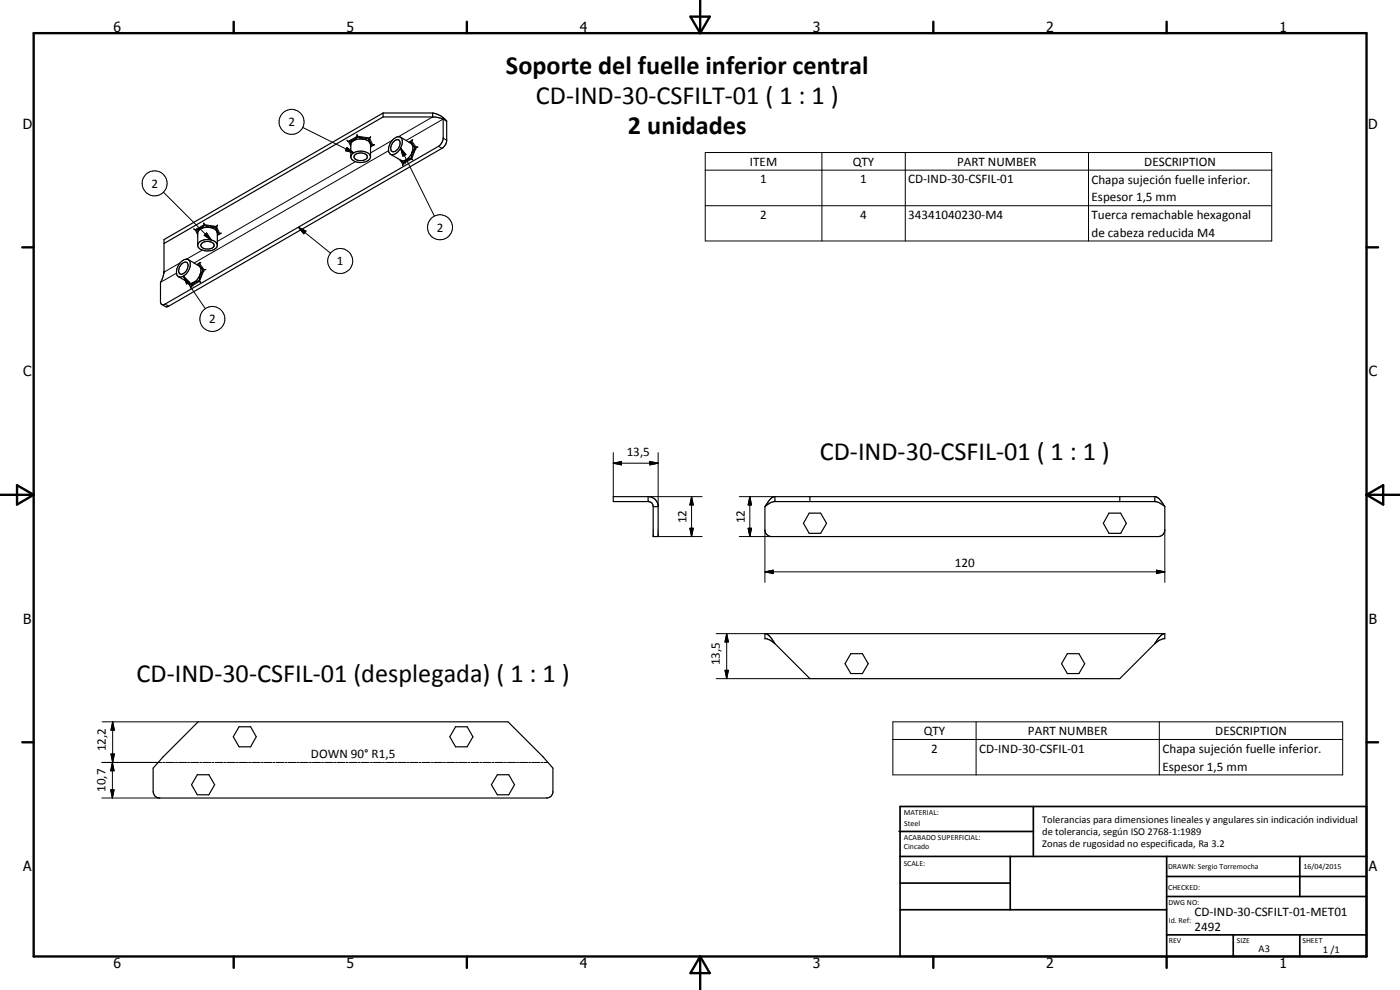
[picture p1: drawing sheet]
<svg xmlns="http://www.w3.org/2000/svg" width="420mm" height="297mm" viewBox="0 0 420 297" stroke-linecap="round" stroke-linejoin="round" font-family="sans-serif">
<g fill="#000">
<circle cx="104.9" cy="42.2" r=".18"/>
<circle cx="105.4" cy="42" r=".18"/>
<circle cx="110.8" cy="41.4" r=".18"/>
<circle cx="121.1" cy="49.1" r=".18"/>
<circle cx="121.6" cy="48.8" r=".18"/>
<circle cx="124.8" cy="44.4" r=".18"/>
<circle cx="59" cy="68.7" r=".18"/>
<circle cx="59.4" cy="68.5" r=".18"/>
<circle cx="64.8" cy="67.9" r=".18"/>
<circle cx="57.5" cy="85.8" r=".18"/>
<circle cx="57.9" cy="85.5" r=".18"/>
<circle cx="61.2" cy="81.2" r=".18"/>
</g>
<g fill="none" stroke="#000" stroke-width=".35">
<path d="M115 35.1h15.3l2.7 .6M115 33.9l-65.8 38v9.9M115 35.1l-65.8 38M115 33.9v1.2M115 33.9h14.8M129.8 33.9l2.3 .8 2 1.7M129.8 33.9v1.2M133 35.7v6a3.6 3.6 0 0 1-1.4 2.2l-82 47.3-.8 .2-.3-.1-.3-.6v-6l.7-1.6 .3-1.8M133 35.7l1.1 .7M134.1 36.4v5.9l-.3 1-1.1 1.2-82.3 47.5h-.6l-1.2-.6M104.1 42.1l.5 .3M105.2 42.3v1.1"/>
<path d="M105.2 44.4l.1 .1M105.2 43.4l.1 .2M105.3 43.4v3.6M105.7 46.1a4.2 4.2 0 0 1 5.3 .4 1.56 1.56 0 0 1-1.5 2.1 3.3 3.3 0 0 1-4.2-1.5zM106.1 42.2l-.6 .5-.2 .7M106.1 42.2l-.9 .1M106.6 46.4a2.53 2.53 0 0 1 3.6 .5 1.39 1.39 0 0 1-1.5 1.3h-1a1.11 1.11 0 0 1-1.2-.5 1.11 1.11 0 0 1 .1-1.3zM107.1 41.2l-1.9 1.1M107.1 41.2l-1 1M107.1 40.3l.2 .6M107.7 41.1l-.6 .1M107.7 41.1l2.6 .4"/>
<path d="M107.7 41.1l1.3 .6M109 41.7h-1.5l-1.4 .5M109 41.7l1.3 .5 .6 .5M110.3 41.5l.4 .3M110.3 41.5l-1.3 .2M110.7 41.8l.7 1.5M110.7 41.8l.3 .9M110.9 42.7l.3 .5M111.2 43.2v3.8M111.2 43.2l.2 .1M111.2 41l-.3 .4M111.4 43.3l-.2 .4"/>
<path d="M112.2 43.5l-1 .6M112.3 43.5l-.4 .1M112.3 43.3v.2M117.2 46.3l3.2 1.8 .7 .2 .8-.3M118.1 41.7a1.47 1.47 0 0 1 1.3-.7 1.47 1.47 0 0 1 1.3 .9 3.7 3.7 0 0 1-3.4 4.5 2.55 2.55 0 0 1 0-3.7zM118.2 42.5a1.06 1.06 0 0 1 1.5-.5 1.06 1.06 0 0 1 .3 1.5 2.22 2.22 0 0 1-2.2 2 1.78 1.78 0 0 1 0-2.5zM119.4 47.5v.1M120.2 41.1l3.1 1.9 1.2 1.2M120.2 48l.7 .7h.4M120.9 49.2v.6M121.9 48l-.6 .7M123 42.8h.5"/>
<path d="M123.1 47.6l-1.8 1.1M123.1 47.6l-1.2 .4M123.5 42.8l1 1.4M123.5 47.2l-.4 .4M123.5 42.8a4 4 0 0 1-1.6 5.2M123.6 47.7l.3 .3M123.7 42.1h.1M123.7 42.1l-.1 .2M123.8 42l-.1 .1M123.8 42l-1.1 .7M123.9 42h-.1M124.5 44.2v.5"/>
<path d="M124.5 44.7l-1 2.5M124.5 44.7l-.9 1-.1 1.5M125.4 44.2h-.5M54.3 79.5l1.2-.8a1.14 1.14 0 0 1 1 .7 1.14 1.14 0 0 1-.3 1.2 1.86 1.86 0 0 1-2.3 1.5 2.16 2.16 0 0 1 .4-2.6zM54.4 78.5a1.52 1.52 0 0 1 2.1-.6 1.52 1.52 0 0 1 .6 2.1 3.8 3.8 0 0 1-3.2 3.1 1.79 1.79 0 0 1-.8-2.5zM56.5 77.9l3.4 2 1 1M58.2 68.6l.4 .4M59.3 68.8l-.2 .4 .2 .9M59.3 71v.1M59.4 79.5l.5 .1M59.8 79.7l.1 .1M59.9 79.6l1 1.3"/>
<path d="M59.9 79.8a2.57 2.57 0 0 1 .1 2.7M59.9 79.6v.1M59.9 79.8h.1M59.9 79.7h-.1M60.1 78.8l-.2 .2M60.1 78.8l-1 .6M60.3 78.7l-.2 .1M60.5 73.1a2.5 2.5 0 0 1 3.8 .4 1.39 1.39 0 0 1-1.5 1.2h-1a1.15 1.15 0 0 1-1.2-.4 1.15 1.15 0 0 1-.1-1.2zM61.1 67.7l-1.8 1.1M61.1 67.7l-.2 .4a1.55 1.55 0 0 1-1.6 .7M61.2 66.9l.1 .5M61.8 67.7h-.7"/>
<path d="M61.8 67.7l2.5 .4M61.8 67.7a2.43 2.43 0 0 0 2.5 .4M64.3 68.1l.5 .2M64.8 68.3l.7 1.5M64.8 68.3l.3 1.2M65.1 69.5a3.9 3.9 0 0 0-5.7 0l-.1 4.3a3.6 3.6 0 0 0 4.5 1.3 1.42 1.42 0 0 0 1.3-.9 1.42 1.42 0 0 0-.3-1.5 3.8 3.8 0 0 0-5.5 .6M65.1 69.5l.1 .2M65.2 69.7v3.9M65.2 69.7l.3 .1M65.3 67.5l-.3 .4M65.5 69.8l-.3 .5M66.2 70h.1"/>
<path d="M66.2 70l-.3 .1M66.2 70l-1 .6M66.4 69.9l-.1 .1M53.5 83l3.2 1.8M55.7 84.3l.1 .1M56.6 84.8l.1 .1M56.7 84.9l.5 .5 .4 .1M57.2 86l.1 .5M59.5 84.4l-1.9 1.1M59.5 84.4l-2.1 .6-.7-.2M59.9 83.9l-.4 .5M59.9 84.4l.4 .4"/>
<path d="M60 82.5l-.1 1.4M60 82.5a6.3 6.3 0 0 1-2.2 2.6l-.2 .4M60.9 80.9v.5M60.9 81.4l-1 2.5M60.9 81.4l-.9 1.1M61.8 80.9h-.6M184.1 149h10.7a2.93 2.93 0 0 1 2.7 2.7v9.3h-1.5v-9a1.45 1.45 0 0 0-1.3-1.5h-10.6zM194.5 149v1.5M196 152h1.5M229.6 152v7a2 2 0 0 0 2 2h115.9a2 2 0 0 0 2.1-2v-7M229.6 152l1.5-2.1 1.3-.9h114.3l1.4 .9 1.5 2.1M229.6 152l1.5-1.1 1.3-.4h114.3l1.4 .4 1.5 1.1"/>
<path d="M232.6 149v1.5M242.9 154h3.4l1.8 3-1.8 3h-3.4l-1.8-3zM243.1 149v1.5M332.8 154h3.5l1.7 3-1.7 3h-3.5l-1.7-3zM336.1 149v1.5M346.6 149v1.5M229.6 190.1h120v1.5l-1.5 .5-1.4 .9-10.6 10.6h-93l-10.5-10.5a5.5 5.5 0 0 0-3-1.5zM229.8 190.1l1.3 .9 1.5 2.1M255.3 196.1h3.5l1.8 3-1.8 3h-3.5l-1.7-3zM320.3 196.1h3.5l1.7 3-1.7 3h-3.5l-1.7-3zM349.4 190.1l-1.3 .9-1.5 2.1M71.7 218.1h3.5l1.7 3-1.7 3h-3.5l-1.7-3z"/>
<path d="M136.7 218.1h3.5l1.7 3-1.7 3h-3.5l-1.7-3zM49 227.1l10.5-10.5h93l10.5 10.5 2.9 3.4v7.3l-.4 1-1.2 .6h-116.7l-1.2-.6-.4-1v-7.3zM59.2 232.5h3.5l1.7 3-1.7 3h-3.5l-1.7-3zM149.3 232.5h3.4l1.7 3-1.7 3h-3.4l-1.8-3z"/>
</g>
<g fill="none" stroke="#000" stroke-width=".3">
<path d="M90.8 38.2l15.3 7.6M129.8 35.1l-10.2 5.9M133 35.7l-11.1 6.5M49.1 57.7l14.3 14.3M104.1 44.3l2 1.5-2.4-.6zM105.3 43.9l-.7-1.5 2.7-1.5 3.6 .5 1 2.2-.7 .3M106.6 48.5l-41.4 23.9M116.6 45.2l-58.4 33.7M117.8 42.1l-6.6 3.8M120.2 44.4l1.6 2-.9 .5zM120.2 44.4l10.2 20.5M122.8 42.7l.8-.4 1.3 1.9-1.3 3.5-2.7 1.5-1-1.4"/>
<path d="M131.6 43.9l1.1 .6M133 41.4l1.1 .7M211.7 45.8h170v26.5h-170zM211.7 51.1h170M246.7 45.8v26.5M271.7 45.8v26.5M326.7 45.8v26.5M54.1 78.8l-4.9 2.9M59.2 79.5l.7-.5 1.3 1.9-1.3 3.5-2.7 1.6-1-1.4M59.3 70.5l-.7-1.5 2.7-1.6 3.7 .5 .9 2.2-.7 .4M60.7 75.1l-4.7 2.7M61.3 70.6l.7-.7 1.4 2.1z"/>
<path d="M62 69.9l1.4 2.1-2.1-1.4zM89.6 68.2l2.2 1.1-.6 .8zM89.6 68.2l9.6 7.7M211.7 61.7h170M49.6 91.2l1 .7M53 82l-4.8 2.7M55 82.8l1.8 1.9-.8 .5zM55 82.8l6.6 9.8M184.1 139l2.4-.5v1zM184.1 139h13.4M184.1 135.8v13.2M195 138.5l2.5 .5-2.5 .5z"/>
<path d="M197.5 135.8v16.2M194.5 149h16.2M207 158.5h1.1l-.6 2.5zM207.5 149l.6 2.5h-1.1zM207.5 149v12M221.9 149h10.7M224.5 158.5h1l-.5 2.5zM225 149l.5 2.5h-1zM225 149v12M229.6 159v15.8M349.6 159v15.8M197.5 161h13.2"/>
<path d="M221.9 161h9.7M229.6 171.6l2.5-.5v1zM229.6 171.6h120M347.1 171.1l2.5 .5-2.5 .5zM214.9 190.1h14.7M218.1 190.1l.5 2.5h-1zM218.1 190.1v13.5M30.6 216.6h28.9M33.8 216.6l.5 2.5h-1zM33.8 216.6v12.2M214.9 203.6h28.2M217.6 201.1h1l-.5 2.5z"/>
<path d="M268 216.6h135v15.9h-135zM292.9 216.6v15.9M347.9 216.6v15.9M30.6 228.8h18.1M30.6 239.4h17.4M33.2 237h1l-.5 2.4zM33.3 226.2h1l-.5 2.6zM33.7 228.8l.5 2.5h-1zM33.7 228.8v10.6M49 228.8h.6M49.9 228.8h2.5M52.7 228.8h.5"/>
<path d="M53.5 228.8h2.5M56.3 228.8h.6M57.2 228.8h2.4M60 228.8h.6M60.9 228.8h2.4M63.6 228.8h.6M64.5 228.8h2.5M67.3 228.8h.6M68.2 228.8h2.4M70.9 228.8h.6M71.8 228.8h2.5M74.6 228.8h.6"/>
<path d="M75.5 228.8h2.4M78.3 228.8h.6M79.2 228.8h2.4M81.9 228.8h.6M82.8 228.8h2.4M85.5 228.8h.7M86.5 228.8h2.4M89.2 228.8h.6M90.1 228.8h2.4M92.9 228.8h.6M93.8 228.8h2.4M96.5 228.8h.6"/>
<path d="M97.4 228.8h2.5M100.1 228.8h.7M101.1 228.8h2.4M103.8 228.8h.6M104.7 228.8h2.5M107.5 228.8h.6M108.4 228.8h2.4M111.2 228.8h.5M112 228.8h2.5M114.8 228.8h.6M115.7 228.8h2.4M118.4 228.8h.7"/>
<path d="M119.4 228.8h2.4M122.1 228.8h.6M123 228.8h2.5M125.8 228.8h.6M126.7 228.8h2.4M129.4 228.8h.6M130.3 228.8h2.5M133.1 228.8h.6M134 228.8h2.4M136.7 228.8h.7M137.7 228.8h2.4M140.4 228.8h.6"/>
<path d="M141.3 228.8h2.5M144 228.8h.7M145 228.8h2.4M147.7 228.8h.6M148.6 228.8h2.5M151.4 228.8h.6M152.3 228.8h2.4M155 228.8h.6M155.9 228.8h2.5M158.7 228.8h.6M159.6 228.8h2.4M162.3 228.8h.6"/>
<path d="M163.2 228.8h1.3M268 221.9h135"/>
<circle cx="87.5" cy="36.6" r="3.7"/>
<circle cx="46.4" cy="55" r="3.7"/>
<circle cx="102.1" cy="78.3" r="3.8"/>
<circle cx="132.1" cy="68.2" r="3.8"/>
<circle cx="63.7" cy="95.7" r="3.8"/>
</g>
<g fill="none" stroke="#000" stroke-width=".71">
<path d="M10.1 9.9h400v277.1h-400zM70.1 6.5v3.4M140.1 6.5v3.4M207.2 5h5.8l-2.9 4.9zM210.1 0v9.9M280.1 6.5v3.4M350.1 6.5v3.4M6.7 74.2h3.4M410.1 74.2h3.5M.1 148.5h10M5.1 145.6l5 2.9-5 2.9zM410.1 148.5h10"/>
<path d="M410.1 148.5l5-2.9v5.8zM6.7 222.7h3.4M410.1 222.7h3.5M70.1 287v3.4M140.1 287v3.4M210.1 287v10M210.1 287l2.9 5h-5.8zM280.1 287v3.4M350.1 287v3.4"/>
</g>
<g fill="none" stroke="#000" stroke-width=".51">
<path d="M269.8 249.5h40.3M270.1 242h140v45h-140zM270.1 257h140M303.2 257v16M310.1 242v15M350.1 257v30M390.1 257v12M270.1 265h33.1M270.1 273h80M350.1 269h60M350.1 263h60M350.1 280.5h60"/>
<path d="M370.1 280.5v6.5M390.1 280.5v6.5"/>
</g>
<g fill="#000">
<path d="M104.1 44.3l2 1.5-2.4-.6zM120.2 44.4l1.6 2-.9 .5zM62 69.9l1.4 2.1-2.1-1.4zM89.6 68.2l2.2 1.1-.6 .8zM55 82.8l1.8 1.9-.8 .5zM184.1 139l2.4-.5v1zM195 138.5l2.5 .5-2.5 .5zM207 158.5h1.1l-.6 2.5zM207.5 149l.6 2.5h-1.1zM224.5 158.5h1l-.5 2.5zM225 149l.5 2.5h-1zM229.6 171.6l2.5-.5v1z"/>
<path d="M347.1 171.1l2.5 .5-2.5 .5zM218.1 190.1l.5 2.5h-1zM33.8 216.6l.5 2.5h-1zM217.6 201.1h1l-.5 2.5zM33.2 237h1l-.5 2.4zM33.3 226.2h1l-.5 2.6zM33.7 228.8l.5 2.5h-1z"/>
</g>
<g font-size="7.9">
<text x="151.8" y="22.2">Soporte del fuelle inferior central</text>
<text x="160.9" y="31.2">CD-IND-30-CSFILT-01 ( 1 : 1 )</text>
<text x="188.5" y="40.2">2 unidades</text>
<text x="246" y="138">CD-IND-30-CSFIL-01 ( 1 : 1 )</text>
<text x="41" y="204.7">CD-IND-30-CSFIL-01 (desplegada) ( 1 : 1 )</text>
</g>
<g font-size="4.2">
<text x="34" y="9.6">6</text>
<text x="104" y="9.6">5</text>
<text x="174" y="9.6">4</text>
<text x="244" y="9.6">3</text>
<text x="314" y="9.6">2</text>
<text x="384" y="9.6">1</text>
<text x="6.8" y="38.7">D</text>
<text x="410.6" y="38.7">D</text>
<text x="7" y="112.9">C</text>
<text x="410.8" y="112.9">C</text>
<text x="7" y="187.1">B</text>
<text x="410.8" y="187.1">B</text>
<text x="7" y="261.4">A</text>
<text x="410.8" y="261.4">A</text>
<text x="34" y="290.4">6</text>
<text x="104" y="290.4">5</text>
<text x="174" y="290.4">4</text>
<text x="244" y="290.4">3</text>
<text x="314" y="290.4">2</text>
<text x="384" y="290.4">1</text>
</g>
<g font-size="3.9">
<text x="86.6" y="37.9">2</text>
<text x="225.1" y="49.7">ITEM</text>
<text x="255.9" y="49.7">QTY</text>
<text x="287.2" y="49.7">PART NUMBER</text>
<text x="343.4" y="49.7">DESCRIPTION</text>
<text x="45.5" y="56.3">2</text>
<text x="228.2" y="55">1</text>
<text x="258.2" y="55">1</text>
<text x="272.6" y="55">CD-IND-30-CSFIL-01</text>
<text x="327.6" y="55.1">Chapa sujeción fuelle inferior.</text>
<text x="228.2" y="65.7">2</text>
<text x="258.2" y="65.6">4</text>
<text x="272.6" y="65.7">34341040230-M4</text>
<text x="327.6" y="60.4">Espesor 1,5 mm</text>
<text x="327.6" y="65.7">Tuerca remachable hexagonal</text>
<text x="131.1" y="69.5">2</text>
<text x="327.6" y="71">de cabeza reducida M4</text>
<text x="101.1" y="79.6">1</text>
<text x="62.8" y="97">2</text>
<text x="188.1" y="136.9">13,5</text>
<text x="206.1" y="157" transform="rotate(-90 206.1 157)">12</text>
<text x="223.5" y="157" transform="rotate(-90 223.5 157)">12</text>
<text x="286.6" y="170.1">120</text>
<text x="216" y="199.6" transform="rotate(-90 216 199.6)">13,5</text>
<text x="277.2" y="220.5">QTY</text>
<text x="308.5" y="220.5">PART NUMBER</text>
<text x="364.7" y="220.5">DESCRIPTION</text>
<text x="31.7" y="225.4" transform="rotate(-90 31.7 225.4)">12,2</text>
<text x="93.3" y="227.5">DOWN 90° R1,5</text>
<text x="279.5" y="225.8">2</text>
<text x="293.9" y="225.8">CD-IND-30-CSFIL-01</text>
<text x="348.9" y="225.9">Chapa sujeción fuelle inferior.</text>
<text x="348.9" y="231.2">Espesor 1,5 mm</text>
<text x="31.7" y="237.6" transform="rotate(-90 31.7 237.6)">10,7</text>
<text x="358.5" y="275">CD-IND-30-CSFILT-01-MET01</text>
<text x="358.5" y="279.4">2492</text>
</g>
<g font-size="3.1">
<text x="312.7" y="246.8">Tolerancias para dimensiones lineales y angulares sin indicación individual</text>
<text x="312.7" y="250.4">de tolerancia, según ISO 2768-1:1989</text>
<text x="312.7" y="254">Zonas de rugosidad no especificada, Ra 3.2</text>
<text x="377.7" y="285.6">A3</text>
<text x="397" y="285.9">1 /1</text>
</g>
<g font-size="2.4">
<text x="271.2" y="244.4">MATERIAL:</text>
<text x="271.3" y="252">ACABADO SUPERFICIAL:</text>
<text x="271.4" y="247.9">Steel</text>
<text x="271.3" y="254.6">Cincado</text>
<text x="271.2" y="259.7">SCALE:</text>
<text x="350.6" y="260.8">DRAWN: Sergio Torremocha</text>
<text x="391.2" y="260.6">16/04/2015</text>
<text x="350.6" y="267">CHECKED:</text>
<text x="350.6" y="271.4">DWG NO:</text>
<text x="350.8" y="276.9">Id. Ref:</text>
<text x="350.8" y="282.8">REV</text>
<text x="371.2" y="282.9">SIZE</text>
<text x="390.9" y="282.9">SHEET</text>
</g>
</svg>
